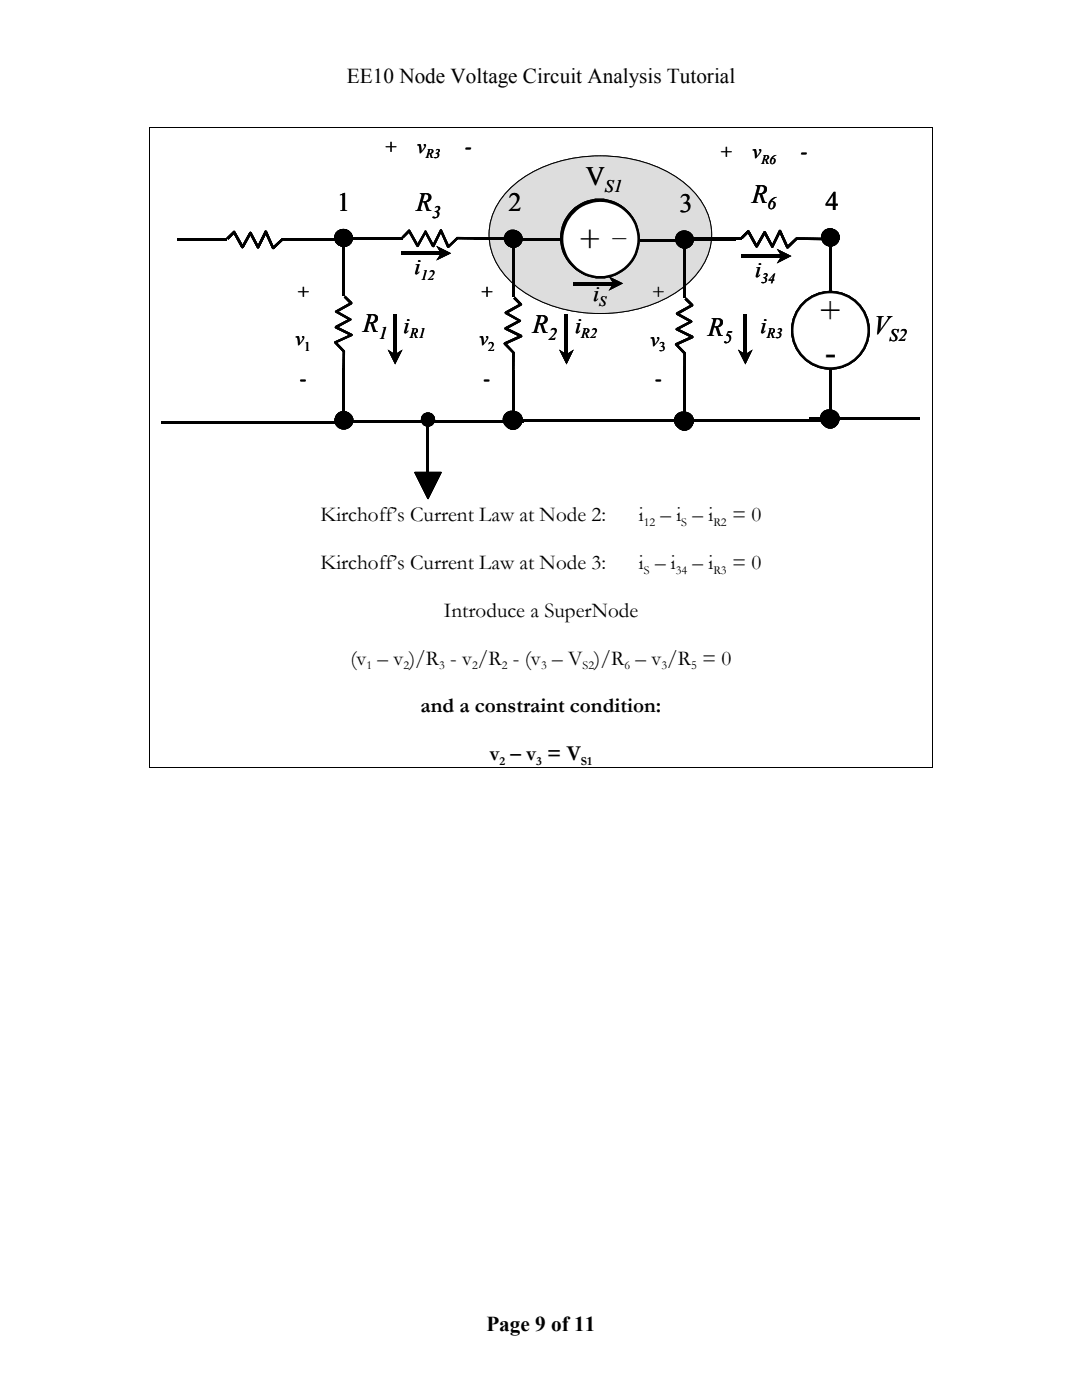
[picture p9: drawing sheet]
<svg xmlns="http://www.w3.org/2000/svg" width="216mm" height="279mm" viewBox="0 0 216 279" stroke-linecap="round" stroke-linejoin="round" font-family="sans-serif">
<path d="M101.6 37.8a26.4 26.4 0 0 1 20.2-6.6 25.2 25.2 0 0 1 16.1 6.6 12.1 12.1 0 0 1 0 18.1 26.5 26.5 0 0 1-20.1 6.6 25.1 25.1 0 0 1-16.2-6.6 12.2 12.2 0 0 1 0-18.1z" fill-rule="evenodd" fill="#ddd" stroke="#000" stroke-width=".2"/>
<g fill="#000">
<path d="M35.4 47.5h10v.5h-10zM45.2 47.5l1.4-1.4h.2l1.8 3.1-.2 .1-.2-.2h.3l-.3 .1 1.6-2.8 .2-.2 .2 .2 1.5 2.8-.2 .2-.2-.2h.4h-.4l1.5-3.1 .2-.1 .3 .1 1.4 3.3-.2 .1-.1-.2h.3h-.4l1.9-1.8 5.1 .1v.5l-5-.1v-.2l.2 .2-2 1.7-.2-.1-1.5-3.2h.4h-.4l.2-.2 .3 .2-1.6 3.1-.2 .1-.2-.1-1.5-2.9 .3 .1h-.3l.2-.2 .2 .1-1.6 2.8-.2 .2-.3-.2-1.6-3 .3 .1-.3-.1 .2-.1 .2 .2-1.3 1.3zM58.1 47.6h10.1v.5h-10.1zM68.4 49.1h.4v9.9h-.4zM68.6 59.4l.3-.4 1.4 1.3-.1 .4-3 1.7-.1-.2 .1-.2v.4v-.4l2.9 1.6 .1 .2-.1 .1-3 1.6-.1-.2 .2-.1 .1 .1-.1 .1-.1-.3 3.1 1.5 .2 .3-3.4 1.6-.1-.2 .2-.1v.3v-.3l1.7 1.9v5h-.5l.1-5h.2l-.2 .2-1.8-1.9v-.2l3.5-1.6-.1 .4-.1-.1 .1-.2 .2 .1-.2 .3-3.1-1.6-.1-.2 .1-.2 2.9-1.6-.1 .4v-.3l.2 .2-.1 .2-2.9-1.6-.1-.2 .1-.2 3.1-1.7-.1 .3v-.3l.2 .2-.2 .2zM70.4 47.3h9.9v.5h-9.9zM80 50.2h8.1v.6h-8.1zM81.5 45.8l.3 .1 1.7 3-.2 .2-.1-.2h.3h-.4l1.6-2.8 .2-.1 .2 .1 1.6 2.9-.3 .1-.1-.2h.3l-.4 .1 1.7-3.2h.3l1.5 3.3-.2 .1-.1-.2h.1l-.2 .1 1.9-1.8h5v.5h-5v-.3l.2 .2-1.9 1.8h-.1l-1.6-3.4h.4l-.1 .1-.3-.1 .2-.1 .2 .1-1.5 3.1-.3 .2-.2-.2-1.5-2.8h.4h-.4l.2-.2 .2 .2-1.6 2.8-.2 .1-.2-.1-1.7-3 .3 .1-.2-.1 .1-.1 .2 .1-1.3 1.4-.3-.4zM94.7 47.4h9v.4h-9zM102 47.6h10.1v.5h-10.1zM102.2 49.3h.5v10h-.5zM102.8 59.2l1.3 1.4v.3l-3 1.8-.2-.3 .2-.1v.3v-.4l2.8 1.6 .1 .2-.1 .2-2.9 1.6-.1-.3 .1-.1 .1 .2-.1 .1v-.4l3.1 1.5 .1 .3-.1 .2-3.2 1.5-.2-.2 .2-.1v.2v-.3l1.8 2-.1 5h-.4v-5h.3l-.2 .1-1.8-1.9 .1-.3 3.3-1.5-.1 .5-.1-.2 .1-.2 .2 .2-.1 .2-3.1-1.5-.2-.4 3-1.6v.4v-.4l.1 .2-.1 .2-2.8-1.5-.1-.3 3.1-1.9-.1 .3 .1-.2 .1 .1-.1 .3-1.4-1.4z"/>
<path d="M127.7 47.7h9v.5h-9zM136.4 49.5h.5v9.9h-.5zM137 59.4l1.3 1.3v.4l-3.1 1.7-.1-.2 .2-.1v.2l-.1-.3 2.9 1.6v.3l-3 1.6v-.2l.1-.2 .1 .3-.1 .1-.1-.4 3.2 1.5 .1 .3-.1 .2-3.3 1.5-.1-.3h.2v.1v-.2l1.8 1.9-.1 5h-.5l.1-5h.2l-.1 .2-1.8-1.9v-.1l3.4-1.7-.1 .4-.1-.1 .1-.2 .1 .2v.2l-3.2-1.6-.1-.3 3-1.6v.3h-.1l.1-.3 .1 .2-.1 .2-2.8-1.6-.2-.2 .2-.2 3-1.7-.1 .3v-.3l.2 .2-.2 .2-1.3-1.3zM137.8 47.5h9v.5h-9zM138.1 47.4h9.9v.5h-9.9zM147.8 47.3l1.4-1.3 .2-.1 1.8 3.2-.2 .1-.2-.2 .3-.1v.1l-.3 .1 1.6-2.9 .2-.1 .2 .1 1.5 2.9-.2 .1-.2-.1h.4h-.4l1.5-3.1 .2-.2 .2 .2 1.5 3.2-.2 .2-.1-.3 .3 .1h-.4l2-1.8 5 .1v.4h-5v-.3l.2 .2-2 1.8-.2-.1-1.5-3.3 .4 .1h-.3l.1-.2 .2 .1-1.5 3.2-.2 .1-.2-.1-1.6-3 .4 .1-.1 .1-.2-.1 .2-.1 .2 .1-1.6 2.8-.3 .1-1.8-3.1 .2 .1-.1-.1 .1-.2 .2 .3-1.4 1.3zM78.5 62.7h.6v8h-.6zM112.7 62.7h.6v8h-.6zM148.4 62.7h.6v8h-.6zM32.1 84.1h10.1v.5h-10.1zM38 84.1h10.1v.4h-10.1zM48.1 84.1h10.1v.4h-10.1z"/>
<path d="M58.2 84.1h10.1v.4h-10.1zM68.3 83.9h10v.5h-10zM68.3 73.6h.5v9h-.5zM74.2 83.9h10.1v.5h-10.1zM84.3 83.9h10.1v.5h-10.1zM85.1 84.1h.6v10.2h-.6zM94.4 83.9h10.1v.5h-10.1zM102.2 73.8h.4v9.1h-.4zM103.4 83.8h10.1v.4h-10.1zM113.6 83.8h10.1v.4h-10.1zM123.4 83.8h10.1v.4h-10.1zM132.4 83.8h10.1v.4h-10.1z"/>
<path d="M136.3 74h.5v9.1h-.5zM138.4 83.7h10.1v.5h-10.1zM141.6 83.7h10.1v.5h-10.1zM144.3 83.7h10.1v.5h-10.1zM154.4 83.7h10.1v.5h-10.1z"/>
</g>
<g fill="#000" stroke="#000" stroke-width=".49">
<circle cx="68.5" cy="47.5" r="1.55"/>
<circle cx="68.6" cy="47.5" r="1.52"/>
<circle cx="68.7" cy="47.5" r="1.54"/>
<circle cx="102.3" cy="47.6" r="1.53"/>
<circle cx="102.5" cy="47.7" r="1.52"/>
<circle cx="102.5" cy="47.7" r="1.55"/>
<circle cx="136.5" cy="47.7" r="1.52"/>
<circle cx="136.6" cy="47.9" r="1.52"/>
<circle cx="136.7" cy="47.8" r="1.55"/>
<circle cx="68.6" cy="83.8" r="1.52"/>
<circle cx="68.6" cy="84" r="1.55"/>
<circle cx="68.8" cy="83.9" r="1.54"/>
<circle cx="102.1" cy="83.8" r="1.56"/>
<circle cx="102.4" cy="84" r="1.52"/>
<circle cx="102.5" cy="83.8" r="1.55"/>
<circle cx="136.3" cy="83.9" r="1.54"/>
<circle cx="136.6" cy="84.2" r="1.52"/>
<circle cx="136.7" cy="83.9" r="1.54"/>
</g>
<g fill="#000" stroke="#000" stroke-width=".2">
<path d="M82.8 94.3h5.2l-2.6 5.2z"/>
<circle cx="85.4" cy="83.7" r="1.32"/>
</g>
<path d="M87.1 49.1l2.9 1.4-2.9 1.5 .9-1.5zM77.4 69.8l1.4 .9 1.5-.9-1.5 2.9zM111.6 69.8l1.4 .9 1.5-.9-1.5 2.9zM147.2 69.8l1.5 .9 1.5-.9-1.5 2.9z" fill="#000"/>
<g fill="#fff" stroke="#000" stroke-width=".49">
<circle cx="119.6" cy="47.5" r="7.6"/>
<circle cx="119.8" cy="47.7" r="7.6"/>
</g>
<path d="M114.4 56.3h8v.6h-8zM165.5 49.1h.5v9.9h-.5zM161.5 83.3h10.1v.5h-10.1zM165.5 73.6h.4v9h-.4zM167.5 83.2h10.1v.5h-10.1zM170.7 83.2h10.1v.5h-10.1zM173.5 83.2h10.1v.5h-10.1z" fill="#000"/>
<path d="M121.4 55.1l2.9 1.5-2.9 1.4 1-1.4z" fill="#000"/>
<g fill="#000" stroke="#000" stroke-width=".49">
<circle cx="165.6" cy="47.3" r="1.52"/>
<circle cx="165.7" cy="47.4" r="1.55"/>
<circle cx="165.8" cy="47.4" r="1.54"/>
<circle cx="165.4" cy="83.5" r="1.54"/>
<circle cx="165.7" cy="83.7" r="1.53"/>
<circle cx="165.8" cy="83.5" r="1.54"/>
</g>
<circle cx="165.7" cy="65.9" r="7.6" fill="#fff" stroke="#000" stroke-width=".49"/>
<path d="M147.9 50.8h8.1v.6h-8.1z" fill="#000"/>
<path d="M155 49.7l2.9 1.4-2.9 1.5 .9-1.5z" fill="#000"/>
<path d="M101.6 37.8a26.4 26.4 0 0 1 20.2-6.6 25.2 25.2 0 0 1 16.1 6.6 12.1 12.1 0 0 1 0 18.1 26.5 26.5 0 0 1-20.1 6.6 25.1 25.1 0 0 1-16.2-6.6 12.2 12.2 0 0 1 0-18.1z" fill-rule="evenodd" fill="#ddd" stroke="#000" stroke-width=".2"/>
<g fill="#000">
<path d="M35.4 47.5h10v.5h-10zM45.2 47.5l1.4-1.4h.2l1.8 3.1-.2 .1-.2-.2h.3l-.3 .1 1.6-2.8 .2-.2 .2 .2 1.5 2.8-.2 .2-.2-.2h.4h-.4l1.5-3.1 .2-.1 .3 .1 1.4 3.3-.2 .1-.1-.2h.3h-.4l1.9-1.8 5.1 .1v.5l-5-.1v-.2l.2 .2-2 1.7-.2-.1-1.5-3.2h.4h-.4l.2-.2 .3 .2-1.6 3.1-.2 .1-.2-.1-1.5-2.9 .3 .1h-.3l.2-.2 .2 .1-1.6 2.8-.2 .2-.3-.2-1.6-3 .3 .1-.3-.1 .2-.1 .2 .2-1.3 1.3zM58.1 47.6h10.1v.5h-10.1zM68.4 49.1h.4v9.9h-.4zM68.6 59.4l.3-.4 1.4 1.3-.1 .4-3 1.7-.1-.2 .1-.2v.4v-.4l2.9 1.6 .1 .2-.1 .1-3 1.6-.1-.2 .2-.1 .1 .1-.1 .1-.1-.3 3.1 1.5 .2 .3-3.4 1.6-.1-.2 .2-.1v.3v-.3l1.7 1.9v5h-.5l.1-5h.2l-.2 .2-1.8-1.9v-.2l3.5-1.6-.1 .4-.1-.1 .1-.2 .2 .1-.2 .3-3.1-1.6-.1-.2 .1-.2 2.9-1.6-.1 .4v-.3l.2 .2-.1 .2-2.9-1.6-.1-.2 .1-.2 3.1-1.7-.1 .3v-.3l.2 .2-.2 .2zM70.4 47.3h9.9v.5h-9.9zM80 50.2h8.1v.6h-8.1zM81.5 45.8l.3 .1 1.7 3-.2 .2-.1-.2h.3h-.4l1.6-2.8 .2-.1 .2 .1 1.6 2.9-.3 .1-.1-.2h.3l-.4 .1 1.7-3.2h.3l1.5 3.3-.2 .1-.1-.2h.1l-.2 .1 1.9-1.8h5v.5h-5v-.3l.2 .2-1.9 1.8h-.1l-1.6-3.4h.4l-.1 .1-.3-.1 .2-.1 .2 .1-1.5 3.1-.3 .2-.2-.2-1.5-2.8h.4h-.4l.2-.2 .2 .2-1.6 2.8-.2 .1-.2-.1-1.7-3 .3 .1-.2-.1 .1-.1 .2 .1-1.3 1.4-.3-.4zM94.7 47.4h9v.4h-9zM102 47.6h10.1v.5h-10.1zM102.2 49.3h.5v10h-.5zM102.8 59.2l1.3 1.4v.3l-3 1.8-.2-.3 .2-.1v.3v-.4l2.8 1.6 .1 .2-.1 .2-2.9 1.6-.1-.3 .1-.1 .1 .2-.1 .1v-.4l3.1 1.5 .1 .3-.1 .2-3.2 1.5-.2-.2 .2-.1v.2v-.3l1.8 2-.1 5h-.4v-5h.3l-.2 .1-1.8-1.9 .1-.3 3.3-1.5-.1 .5-.1-.2 .1-.2 .2 .2-.1 .2-3.1-1.5-.2-.4 3-1.6v.4v-.4l.1 .2-.1 .2-2.8-1.5-.1-.3 3.1-1.9-.1 .3 .1-.2 .1 .1-.1 .3-1.4-1.4z"/>
<path d="M127.7 47.7h9v.5h-9zM136.4 49.5h.5v9.9h-.5zM137 59.4l1.3 1.3v.4l-3.1 1.7-.1-.2 .2-.1v.2l-.1-.3 2.9 1.6v.3l-3 1.6v-.2l.1-.2 .1 .3-.1 .1-.1-.4 3.2 1.5 .1 .3-.1 .2-3.3 1.5-.1-.3h.2v.1v-.2l1.8 1.9-.1 5h-.5l.1-5h.2l-.1 .2-1.8-1.9v-.1l3.4-1.7-.1 .4-.1-.1 .1-.2 .1 .2v.2l-3.2-1.6-.1-.3 3-1.6v.3h-.1l.1-.3 .1 .2-.1 .2-2.8-1.6-.2-.2 .2-.2 3-1.7-.1 .3v-.3l.2 .2-.2 .2-1.3-1.3zM137.8 47.5h9v.5h-9zM138.1 47.4h9.9v.5h-9.9zM147.8 47.3l1.4-1.3 .2-.1 1.8 3.2-.2 .1-.2-.2 .3-.1v.1l-.3 .1 1.6-2.9 .2-.1 .2 .1 1.5 2.9-.2 .1-.2-.1h.4h-.4l1.5-3.1 .2-.2 .2 .2 1.5 3.2-.2 .2-.1-.3 .3 .1h-.4l2-1.8 5 .1v.4h-5v-.3l.2 .2-2 1.8-.2-.1-1.5-3.3 .4 .1h-.3l.1-.2 .2 .1-1.5 3.2-.2 .1-.2-.1-1.6-3 .4 .1-.1 .1-.2-.1 .2-.1 .2 .1-1.6 2.8-.3 .1-1.8-3.1 .2 .1-.1-.1 .1-.2 .2 .3-1.4 1.3zM78.5 62.7h.6v8h-.6zM112.7 62.7h.6v8h-.6zM148.4 62.7h.6v8h-.6zM32.1 84.1h10.1v.5h-10.1zM38 84.1h10.1v.4h-10.1zM48.1 84.1h10.1v.4h-10.1z"/>
<path d="M58.2 84.1h10.1v.4h-10.1zM68.3 83.9h10v.5h-10zM68.3 73.6h.5v9h-.5zM74.2 83.9h10.1v.5h-10.1zM84.3 83.9h10.1v.5h-10.1zM85.1 84.1h.6v10.2h-.6zM94.4 83.9h10.1v.5h-10.1zM102.2 73.8h.4v9.1h-.4zM103.4 83.8h10.1v.4h-10.1zM113.6 83.8h10.1v.4h-10.1zM123.4 83.8h10.1v.4h-10.1zM132.4 83.8h10.1v.4h-10.1z"/>
<path d="M136.3 74h.5v9.1h-.5zM138.4 83.7h10.1v.5h-10.1zM141.6 83.7h10.1v.5h-10.1zM144.3 83.7h10.1v.5h-10.1zM154.4 83.7h10.1v.5h-10.1z"/>
</g>
<g fill="#000" stroke="#000" stroke-width=".49">
<circle cx="68.5" cy="47.5" r="1.55"/>
<circle cx="68.6" cy="47.5" r="1.52"/>
<circle cx="68.7" cy="47.5" r="1.54"/>
<circle cx="102.3" cy="47.6" r="1.53"/>
<circle cx="102.5" cy="47.7" r="1.52"/>
<circle cx="102.5" cy="47.7" r="1.55"/>
<circle cx="136.5" cy="47.7" r="1.52"/>
<circle cx="136.6" cy="47.9" r="1.52"/>
<circle cx="136.7" cy="47.8" r="1.55"/>
<circle cx="68.6" cy="83.8" r="1.52"/>
<circle cx="68.6" cy="84" r="1.55"/>
<circle cx="68.8" cy="83.9" r="1.54"/>
<circle cx="102.1" cy="83.8" r="1.56"/>
<circle cx="102.4" cy="84" r="1.52"/>
<circle cx="102.5" cy="83.8" r="1.55"/>
<circle cx="136.3" cy="83.9" r="1.54"/>
<circle cx="136.6" cy="84.2" r="1.52"/>
<circle cx="136.7" cy="83.9" r="1.54"/>
</g>
<g fill="#000" stroke="#000" stroke-width=".2">
<path d="M82.8 94.3h5.2l-2.6 5.2z"/>
<circle cx="85.4" cy="83.7" r="1.32"/>
</g>
<path d="M87.1 49.1l2.9 1.4-2.9 1.5 .9-1.5zM77.4 69.8l1.4 .9 1.5-.9-1.5 2.9zM111.6 69.8l1.4 .9 1.5-.9-1.5 2.9zM147.2 69.8l1.5 .9 1.5-.9-1.5 2.9z" fill="#000"/>
<g fill="#fff" stroke="#000" stroke-width=".49">
<circle cx="119.6" cy="47.5" r="7.6"/>
<circle cx="119.8" cy="47.7" r="7.6"/>
</g>
<path d="M114.4 56.3h8v.6h-8zM165.5 49.1h.5v9.9h-.5zM161.5 83.3h10.1v.5h-10.1zM165.5 73.6h.4v9h-.4zM167.5 83.2h10.1v.5h-10.1zM170.7 83.2h10.1v.5h-10.1zM173.5 83.2h10.1v.5h-10.1z" fill="#000"/>
<path d="M121.4 55.1l2.9 1.5-2.9 1.4 1-1.4z" fill="#000"/>
<g fill="#000" stroke="#000" stroke-width=".49">
<circle cx="165.6" cy="47.3" r="1.52"/>
<circle cx="165.7" cy="47.4" r="1.55"/>
<circle cx="165.8" cy="47.4" r="1.54"/>
<circle cx="165.4" cy="83.5" r="1.54"/>
<circle cx="165.7" cy="83.7" r="1.53"/>
<circle cx="165.8" cy="83.5" r="1.54"/>
</g>
<circle cx="165.7" cy="65.9" r="7.6" fill="#fff" stroke="#000" stroke-width=".49"/>
<g fill="#000">
<path d="M35.4 47.5h10v.5h-10zM45.2 47.5l1.4-1.4h.2l1.8 3.1-.2 .1-.2-.2h.3l-.3 .1 1.6-2.8 .2-.2 .2 .2 1.5 2.8-.2 .2-.2-.2h.4h-.4l1.5-3.1 .2-.1 .3 .1 1.4 3.3-.2 .1-.1-.2h.3h-.4l1.9-1.8 5.1 .1v.5l-5-.1v-.2l.2 .2-2 1.7-.2-.1-1.5-3.2h.4h-.4l.2-.2 .3 .2-1.6 3.1-.2 .1-.2-.1-1.5-2.9 .3 .1h-.3l.2-.2 .2 .1-1.6 2.8-.2 .2-.3-.2-1.6-3 .3 .1-.3-.1 .2-.1 .2 .2-1.3 1.3zM58.1 47.6h10.1v.5h-10.1zM68.4 49.1h.4v9.9h-.4zM68.6 59.4l.3-.4 1.4 1.3-.1 .4-3 1.7-.1-.2 .1-.2v.4v-.4l2.9 1.6 .1 .2-.1 .1-3 1.6-.1-.2 .2-.1 .1 .1-.1 .1-.1-.3 3.1 1.5 .2 .3-3.4 1.6-.1-.2 .2-.1v.3v-.3l1.7 1.9v5h-.5l.1-5h.2l-.2 .2-1.8-1.9v-.2l3.5-1.6-.1 .4-.1-.1 .1-.2 .2 .1-.2 .3-3.1-1.6-.1-.2 .1-.2 2.9-1.6-.1 .4v-.3l.2 .2-.1 .2-2.9-1.6-.1-.2 .1-.2 3.1-1.7-.1 .3v-.3l.2 .2-.2 .2zM70.4 47.3h9.9v.5h-9.9zM80 50.2h8.1v.6h-8.1zM81.5 45.8l.3 .1 1.7 3-.2 .2-.1-.2h.3h-.4l1.6-2.8 .2-.1 .2 .1 1.6 2.9-.3 .1-.1-.2h.3l-.4 .1 1.7-3.2h.3l1.5 3.3-.2 .1-.1-.2h.1l-.2 .1 1.9-1.8h5v.5h-5v-.3l.2 .2-1.9 1.8h-.1l-1.6-3.4h.4l-.1 .1-.3-.1 .2-.1 .2 .1-1.5 3.1-.3 .2-.2-.2-1.5-2.8h.4h-.4l.2-.2 .2 .2-1.6 2.8-.2 .1-.2-.1-1.7-3 .3 .1-.2-.1 .1-.1 .2 .1-1.3 1.4-.3-.4zM94.7 47.4h9v.4h-9zM102 47.6h10.1v.5h-10.1zM102.2 49.3h.5v10h-.5zM102.8 59.2l1.3 1.4v.3l-3 1.8-.2-.3 .2-.1v.3v-.4l2.8 1.6 .1 .2-.1 .2-2.9 1.6-.1-.3 .1-.1 .1 .2-.1 .1v-.4l3.1 1.5 .1 .3-.1 .2-3.2 1.5-.2-.2 .2-.1v.2v-.3l1.8 2-.1 5h-.4v-5h.3l-.2 .1-1.8-1.9 .1-.3 3.3-1.5-.1 .5-.1-.2 .1-.2 .2 .2-.1 .2-3.1-1.5-.2-.4 3-1.6v.4v-.4l.1 .2-.1 .2-2.8-1.5-.1-.3 3.1-1.9-.1 .3 .1-.2 .1 .1-.1 .3-1.4-1.4z"/>
<path d="M127.7 47.7h9v.5h-9zM136.4 49.5h.5v9.9h-.5zM137 59.4l1.3 1.3v.4l-3.1 1.7-.1-.2 .2-.1v.2l-.1-.3 2.9 1.6v.3l-3 1.6v-.2l.1-.2 .1 .3-.1 .1-.1-.4 3.2 1.5 .1 .3-.1 .2-3.3 1.5-.1-.3h.2v.1v-.2l1.8 1.9-.1 5h-.5l.1-5h.2l-.1 .2-1.8-1.9v-.1l3.4-1.7-.1 .4-.1-.1 .1-.2 .1 .2v.2l-3.2-1.6-.1-.3 3-1.6v.3h-.1l.1-.3 .1 .2-.1 .2-2.8-1.6-.2-.2 .2-.2 3-1.7-.1 .3v-.3l.2 .2-.2 .2-1.3-1.3zM137.8 47.5h9v.5h-9zM138.1 47.4h9.9v.5h-9.9zM147.8 47.3l1.4-1.3 .2-.1 1.8 3.2-.2 .1-.2-.2 .3-.1v.1l-.3 .1 1.6-2.9 .2-.1 .2 .1 1.5 2.9-.2 .1-.2-.1h.4h-.4l1.5-3.1 .2-.2 .2 .2 1.5 3.2-.2 .2-.1-.3 .3 .1h-.4l2-1.8 5 .1v.4h-5v-.3l.2 .2-2 1.8-.2-.1-1.5-3.3 .4 .1h-.3l.1-.2 .2 .1-1.5 3.2-.2 .1-.2-.1-1.6-3 .4 .1-.1 .1-.2-.1 .2-.1 .2 .1-1.6 2.8-.3 .1-1.8-3.1 .2 .1-.1-.1 .1-.2 .2 .3-1.4 1.3zM147.9 50.8h8.1v.6h-8.1zM78.5 62.7h.6v8h-.6zM112.7 62.7h.6v8h-.6zM148.4 62.7h.6v8h-.6zM32.1 84.1h10.1v.5h-10.1zM38 84.1h10.1v.4h-10.1z"/>
<path d="M48.1 84.1h10.1v.4h-10.1zM58.2 84.1h10.1v.4h-10.1zM68.3 83.9h10v.5h-10zM68.3 73.6h.5v9h-.5zM74.2 83.9h10.1v.5h-10.1zM84.3 83.9h10.1v.5h-10.1zM85.1 84.1h.6v10.2h-.6zM94.4 83.9h10.1v.5h-10.1zM102.2 73.8h.4v9.1h-.4zM103.4 83.8h10.1v.4h-10.1zM113.6 83.8h10.1v.4h-10.1zM123.4 83.8h10.1v.4h-10.1z"/>
<path d="M132.4 83.8h10.1v.4h-10.1zM136.3 74h.5v9.1h-.5zM138.4 83.7h10.1v.5h-10.1zM141.6 83.7h10.1v.5h-10.1zM144.3 83.7h10.1v.5h-10.1zM154.4 83.7h10.1v.5h-10.1z"/>
</g>
<path d="M87.1 49.1l2.9 1.4-2.9 1.5 .9-1.5zM155 49.7l2.9 1.4-2.9 1.5 .9-1.5zM77.4 69.8l1.4 .9 1.5-.9-1.5 2.9zM111.6 69.8l1.4 .9 1.5-.9-1.5 2.9zM147.2 69.8l1.5 .9 1.5-.9-1.5 2.9z" fill="#000"/>
<g fill="#000" stroke="#000" stroke-width=".49">
<circle cx="68.5" cy="47.5" r="1.55"/>
<circle cx="68.6" cy="47.5" r="1.52"/>
<circle cx="68.7" cy="47.5" r="1.54"/>
<circle cx="102.3" cy="47.6" r="1.53"/>
<circle cx="102.5" cy="47.7" r="1.52"/>
<circle cx="102.5" cy="47.7" r="1.55"/>
<circle cx="136.5" cy="47.7" r="1.52"/>
<circle cx="136.6" cy="47.9" r="1.52"/>
<circle cx="136.7" cy="47.8" r="1.55"/>
<circle cx="68.6" cy="83.8" r="1.52"/>
<circle cx="68.6" cy="84" r="1.55"/>
<circle cx="68.8" cy="83.9" r="1.54"/>
<circle cx="102.1" cy="83.8" r="1.56"/>
<circle cx="102.4" cy="84" r="1.52"/>
<circle cx="102.5" cy="83.8" r="1.55"/>
<circle cx="136.3" cy="83.9" r="1.54"/>
<circle cx="136.6" cy="84.2" r="1.52"/>
<circle cx="136.7" cy="83.9" r="1.54"/>
</g>
<g fill="#000" stroke="#000" stroke-width=".2">
<path d="M82.8 94.3h5.2l-2.6 5.2z"/>
<circle cx="85.4" cy="83.7" r="1.32"/>
</g>
<g fill="#fff" stroke="#000" stroke-width=".49">
<circle cx="119.6" cy="47.5" r="7.6"/>
<circle cx="119.8" cy="47.7" r="7.6"/>
</g>
<path d="M114.4 56.3h8v.6h-8zM165.5 49.1h.5v9.9h-.5zM161.5 83.3h10.1v.5h-10.1zM165.5 73.6h.4v9h-.4zM167.5 83.2h10.1v.5h-10.1zM170.7 83.2h10.1v.5h-10.1zM173.5 83.2h10.1v.5h-10.1z" fill="#000"/>
<path d="M121.4 55.1l2.9 1.5-2.9 1.4 1-1.4z" fill="#000"/>
<g fill="#000" stroke="#000" stroke-width=".49">
<circle cx="165.6" cy="47.3" r="1.52"/>
<circle cx="165.7" cy="47.4" r="1.55"/>
<circle cx="165.8" cy="47.4" r="1.54"/>
<circle cx="165.4" cy="83.5" r="1.54"/>
<circle cx="165.7" cy="83.7" r="1.53"/>
<circle cx="165.8" cy="83.5" r="1.54"/>
</g>
<circle cx="165.7" cy="65.9" r="7.6" fill="#fff" stroke="#000" stroke-width=".49"/>
<path d="M29.7 25.4h.2v.2h-.2zM186.1 25.4h.1v.2h-.1zM147.9 50.8h8.1v.6h-8.1zM29.7 153.2h.2v.1h-.2zM186.1 153.2h.1v.1h-.1z" fill="#000"/>
<path d="M155 49.7l2.9 1.4-2.9 1.5 .9-1.5z" fill="#000"/>
<path d="M29.8 25.6v127.6M29.9 25.5h156.2M186.2 25.6v127.6M29.9 153.2h156.2" fill="none" stroke="#000" stroke-width=".2"/>
<g font-size="7">
<text x="115.4" y="45.7" transform="rotate(90 115.4 45.7)">+</text>
<text x="163.7" y="64.3">+</text>
<text x="164.6" y="72.7">-</text>
</g>
<g font-size="5.3">
<text x="116.9" y="36.9">V</text>
<text x="150" y="40.4">R</text>
<text x="164.7" y="41.9">4</text>
<text x="67.3" y="42.2">1</text>
<text x="83" y="42.2">R</text>
<text x="101.4" y="42.2">2</text>
<text x="135.6" y="42.4">3</text>
<text x="72.4" y="66.3">R</text>
<text x="106.3" y="66.5">R</text>
<text x="141.2" y="67.1">R</text>
<text x="174.3" y="66.7">V</text>
</g>
<g font-size="4.4">
<text x="82.7" y="54.8">i</text>
<text x="118.4" y="60">i</text>
<text x="150.7" y="55.3">i</text>
<text x="80.5" y="66.4">i</text>
<text x="114.8" y="66.4">i</text>
<text x="151.8" y="66.4">i</text>
</g>
<g font-size="4.2">
<text x="69.2" y="16.5">EE10 Node Voltage Circuit Analysis Tutorial</text>
<text x="64" y="104.1">Kirchoff’s Current Law at Node 2:</text>
<text x="127.5" y="104.1">i</text>
<text x="131.8" y="104.1">– i – i</text>
<text x="146.1" y="104.1">= 0</text>
<text x="64" y="113.6">Kirchoff’s Current Law at Node 3:</text>
<text x="127.5" y="113.6">i – i</text>
<text x="138.2" y="113.6">– i</text>
<text x="146.1" y="113.6">= 0</text>
<text x="88.6" y="123.1">Introduce a SuperNode</text>
<text x="69.9" y="132.6">(v – v )/R - v /R - (v – V )/R – v /R = 0</text>
<text x="83.9" y="142.2">and a constraint condition:</text>
<text x="97.7" y="151.7">v – v = V</text>
<text x="97.1" y="265.7">Page 9 of 11</text>
</g>
<g font-size="4">
<text x="76.6" y="30.5">+</text>
<text x="83.2" y="30.5">v</text>
<text x="92.9" y="30.5">-</text>
<text x="143.6" y="31.6">+</text>
<text x="150.2" y="31.6">v</text>
<text x="159.8" y="31.6">-</text>
<text x="59.2" y="59.4">+</text>
<text x="95.8" y="59.4">+</text>
<text x="130" y="59.5">+</text>
<text x="58.9" y="68.9">v</text>
<text x="95.6" y="68.9">v</text>
<text x="129.8" y="69">v</text>
<text x="59.8" y="76.8">-</text>
<text x="96.5" y="76.8">-</text>
<text x="130.7" y="76.9">-</text>
</g>
<g font-size="3.5">
<text x="120.7" y="38.2">S1</text>
<text x="153.2" y="41.7">6</text>
<text x="86.2" y="43.5">3</text>
<text x="75.6" y="67.6">1</text>
<text x="109.4" y="67.9">2</text>
<text x="144.5" y="68.5">5</text>
<text x="177.5" y="68">S2</text>
</g>
<text font-size="3.1" x="122.9" y="47.3" transform="rotate(90 122.9 47.3)">|</text>
<g font-size="2.9">
<text x="84" y="55.9">12</text>
<text x="151.9" y="56.4">34</text>
<text x="119.6" y="61.1">S</text>
<text x="81.8" y="67.5">R1</text>
<text x="116" y="67.5">R2</text>
<text x="153" y="67.5">R3</text>
</g>
<g font-size="2.6">
<text x="85" y="31.6">R3</text>
<text x="151.9" y="32.7">R6</text>
<text x="60.7" y="70">1</text>
<text x="97.4" y="70">2</text>
<text x="131.5" y="70.1">3</text>
</g>
<g font-size="2.5">
<text x="128.5" y="104.9">12</text>
<text x="135.9" y="104.9">S</text>
<text x="142.3" y="104.9">R2</text>
<text x="128.5" y="114.5">S</text>
<text x="134.8" y="114.5">34</text>
<text x="142.3" y="114.5">R3</text>
<text x="73.1" y="133.5">1</text>
<text x="80.5" y="133.5">2</text>
<text x="87.6" y="133.5">3</text>
<text x="94.2" y="133.5">2</text>
<text x="100.1" y="133.5">2</text>
<text x="108" y="133.5">3</text>
<text x="116.3" y="133.5">S2</text>
<text x="124.6" y="133.5">6</text>
<text x="132" y="133.5">3</text>
<text x="137.9" y="133.5">5</text>
<text x="99.7" y="152.6">2</text>
<text x="107" y="152.6">3</text>
<text x="115.9" y="152.6">S1</text>
</g>
</svg>
